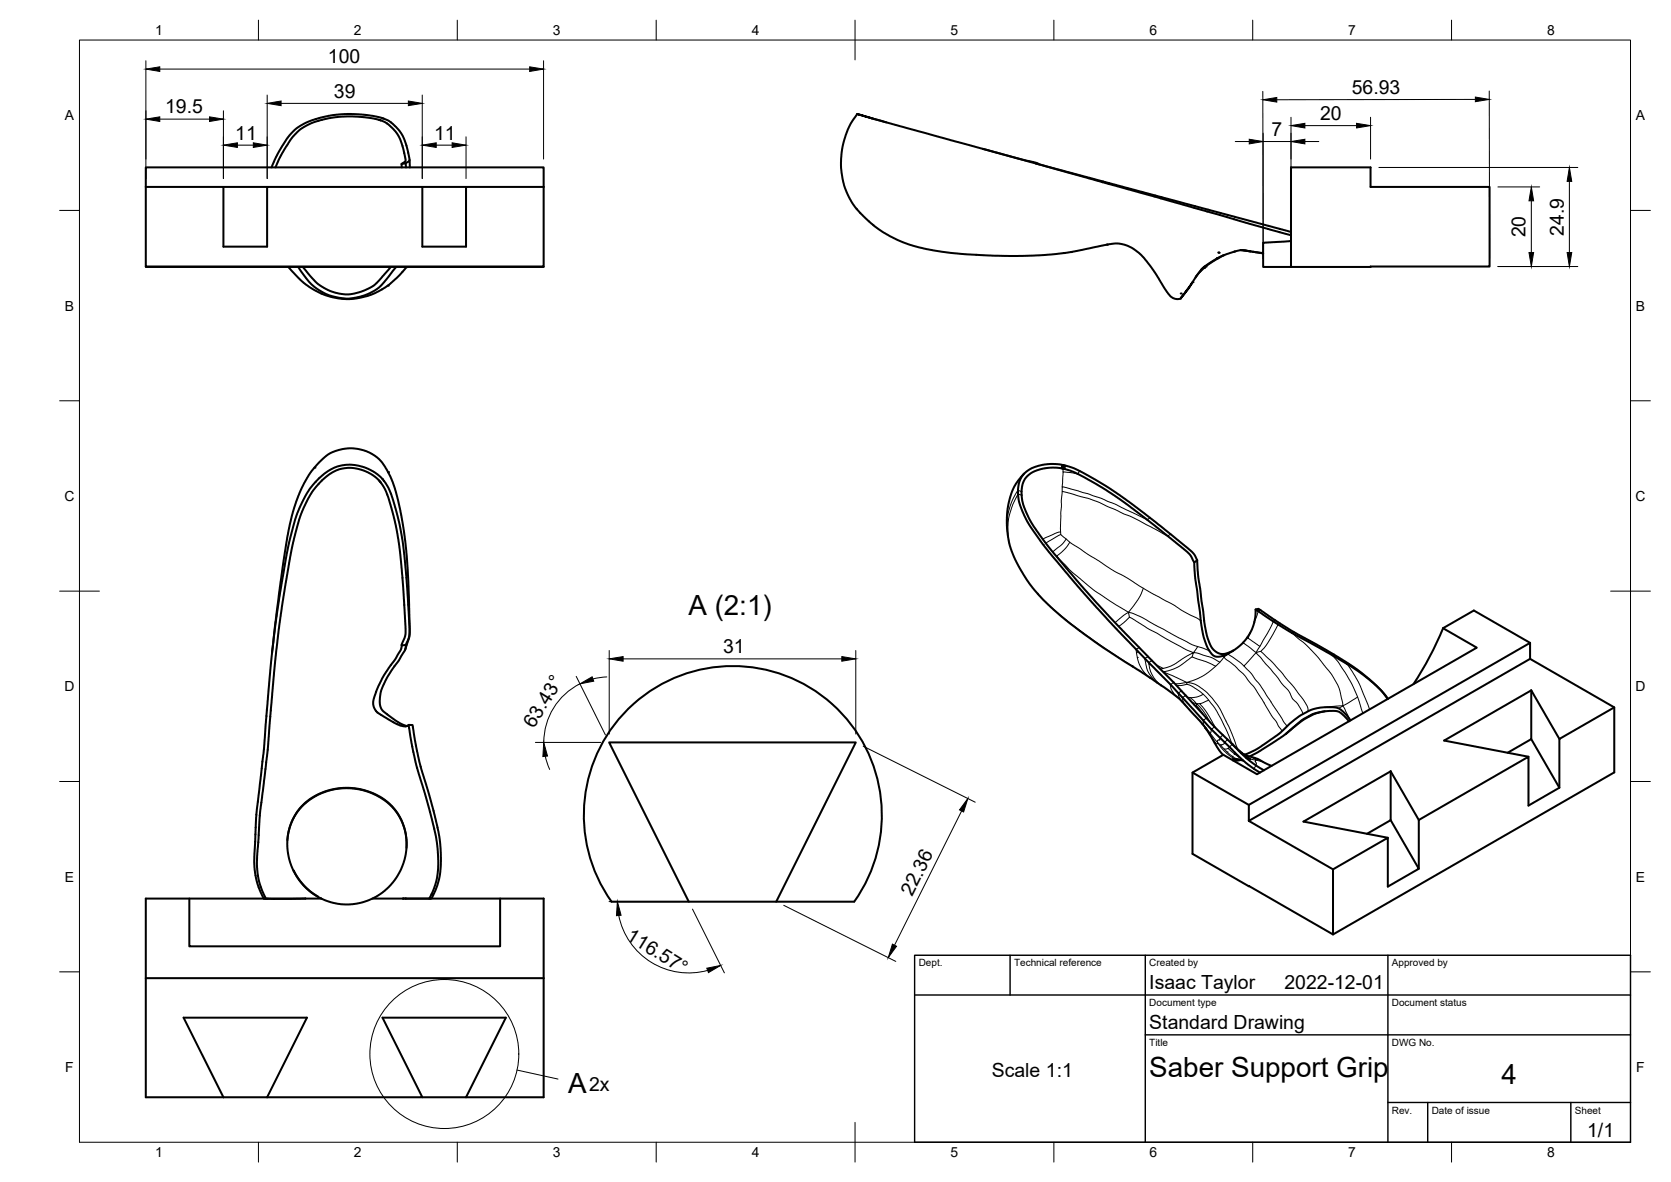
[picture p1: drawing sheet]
<svg xmlns="http://www.w3.org/2000/svg" width="420mm" height="297mm" viewBox="0 0 420 297" stroke-linecap="round" stroke-linejoin="round" font-family="sans-serif">
<!-- layer: Visible -->
<g fill="none" stroke="#000" stroke-width=".51">
<path d="M95.5 30.2l-4.1-.8-5.3-.1-3.6 .4-4.3 1.3-2.5 1.4-2.1 2-2.6 4.1-1.7 3.6M95.5 30.2h.1M95.5 30.2l1.3 .5 1 .7 1.7 1.7 .9 1.5 .8 2.1 .8 3.4-.1 .5-.9 .6v.9M96.2 29.7l-4.4-.8-5.9-.2-4.7 .7-4.3 1.4-2.6 1.7-1.9 2-2.6 4.2-1.5 3.4M96.2 29.7h.1M96.2 29.7l1.5 .6 1.5 1.2 1.3 1.4 1.1 2 .8 2.4 .6 3-1 .7-1 .2M215.6 28.6l-1.9 2.9-1.4 3.7-.6 2.8-.2 4.1 .7 4.4 1.2 3 1.7 2.7 2.5 2.6a31.9 31.9 0 0 0 19 8.4l4.8 .6 7.2 .4h11.3l8-.7 11-2.1 1.6-.2 1.3 .1 2.7 1 2.1 1.4 3 3.6 3.3 5.3 1.4 1.8 1.2 .7 1.4-.1M222.9 30.7l-7.3-2.1 74.4 20.7 34.6 9.8M247.1 37.4l13.2 3.4 .7 .2-.1 .2M36.7 47v-4.9h100v4.9M36.7 47v20h100v-20M36.7 47h19.5v15h11v-15h39v15h11v-15h19.5"/>
<path d="M56.2 47h11M102 41l.1 1.1M103 40.2v1.9M106.2 47h11M260.3 41l64.3 17.3M36.7 67h100M72.5 67.1l3.4 3.5 3.1 2.3 2.3 1.1 1.9 .6 4 .6 3.7-.5 2.4-.6 1.9-.9 2.9-1.9 2.3-2 1.9-2.2M75 67.1l2.7 3.7 2.4 2 2.7 1.4 4.2 .8 1.9-.1 1.7-.4 1.9-.6 1.8-.9 1.8-1.5 3.5-4.4M76.2 67.1l2.2 2.7 2.2 2 2.8 1.5 3.4 .7 1.7-.1 2.2-.6 3.2-1.5 1.4-1.3 3-3.4M303 66.9l-1 1M307.5 64.2l-3.1 1.7-2.2 1.6-5.3 7.5 2.9-4M307.8 64.1l-4.3 2.6-1.7 1.5-1.2 1.5"/>
<path d="M312.2 62.9l5.4 .7M312.2 62.9l2.3 .3zM312.2 62.9l-1.5 .2-3.2 1.1M314.9 63.3l2.7 .4M324.6 60.6l-7 .4v6.1h7v-25h20v4.9h29.9v20l-49.9 .1M257.5 119l-1.6 1.8-1.2 2.2-1 3.2-.5 3.3 .1 3.9 .6 3.5 1.1 3.1 1.1 2.2 1.8 3.1 1.8 2.4 2.5 2.9 2.7 2.6 3.7 3.1 4.2 3.2 5.4 3.8 6.6 4.2M267.4 116.9l-3.2-.3-3.1 .5-2.6 1.1-1.6 1.6-.8 2-.1 1.2 .1 2.5 1 3 1.9 3.8 3.1 4.4 2.8 3.4 7.2 8.5 7.7 8.5 14.5 14.9 10.6 11.6 7.5 7.4 2.2 1.7 2.2 1.4M267.4 116.9h.1M267.5 116.9l2.5 .8 2.5 1.2 5.3 3 3.8 2.5 8.2 6.2 8.5 6.9 1.6 1.4 .9 1.3a.54 .54 0 0 1 .1 .6 .54 .54 0 0 1-.4 .4l-.2 .1M267.6 117.8l-3-.3-3 .4-2.3 1-.9 .7-.8 .9-.4 1-.3 1.2 .1 3.2 .9 2.5 2.1 4 2.6 3.7 3.2 4 7.4 8.6 6.2 6.7 16.2 16.6 10.9 11.8 6.8 6.6 2.1 1.7 2.4 1.5M267.6 117.8l2 .7 2.7 1.3 5.1 2.9 4 2.7 6.9 5.1 9.7 7.7 1.3 1.3 .6 1.2a5.1 5.1 0 0 1 .5 2.8l2.1 15.9 1.1 3.4 1.2 1.7a3.2 3.2 0 0 0 3.7-.1l1.7-1 1.5-1.1 2-2.2 1-1.7 .6-1.7 .3-1.5 .1-2.1 8.5 5.6 10 5.5 7.3 4.5 4.7 3.8 1.3 1.3 1.4 1.9M95.5 120.9l-1.1-1-1.2-.9-1.5-.7-1.7-.5-1.7-.2-1.7 .1-1.3 .2-1.5 .7-2.8 2.1-2.5 2.9-2.6 5-1.2 4-1.8 7.5-2.7 17.3-1.3 11.7-1.6 19.2-2 16.6-.7 13 .6 3.8 .7 2.2 1 1.9"/>
<path d="M95.5 120.9v.1M96.2 120.4l-1.4-1.3-2.3-1.3-2.1-.7-2.1-.3h-1.6l-1.9 .4-1.6 .7-1.8 1.3-1.8 1.6-1.7 2-2.5 4.6-1.2 3.2-2.1 8.7-2.5 14.9-1.4 11.6-1.8 22.4-1.9 16.6-.5 13 .7 4.1 1.6 4 10.5-.1M96.2 120.4v.1M96.2 120.5l1.5 2.1 1 2.7 1.6 5.8 .9 4.7 1 9.1 .8 12.9-.1 2.1-.6 1.6a.74 .74 0 0 1-1.1 .6h-.2l.9-2.3 .1-1.8-.7-12-.9-8.7-.9-5.2-1.7-6.6-1-2.5-1.3-2M301 140.8l.3 4.5 1.6 11.3 .5 3 .7 2 1 1.7 .8 .6 .9 .4h1.4l1.9-.8M315.7 153.1a1.46 1.46 0 0 1 1.6 .5l7.3 4.8 8.5 4.8 7.1 4.3 2.7 2 3.1 2.7 3 3.4M362.8 157.9l8.5 4.9-55.2 31.8-8.5-4.9-7.8 4.4v20.5l14.2 8.1M362.8 157.9l7.8-4.5 14.1 8.2M362.9 157.9l-3.4 7.2-4.1 6.8M101.1 162.1l-.4 1.3-1.2 2.1-3.4 5.1-1.4 2.8-.7 2.1a3.8 3.8 0 0 0 2.6 4.6l2.8 1.7 1.3 .5 1.4 .2 .6-.3 1.8 9.4 3.6 12.4 1.8 8 .3 4.2-.1 3.1-.7 3.3-1.5 3.2h.3M101.9 163.3l1-3.1 .1-1.3-.5-16.2-1-9.4-.8-5-1.1-4.5-1.6-4.3-1.2-2.2-1.5-2-1.6-1.1-1.8-.9-2-.5-2.1-.1-1.7 .2-2.6 .8-1.1 .5-1.2 1.1-1.7 1.7-1.8 2.4-1.2 2-1.5 3.2-1.6 4.8-1.2 5.7-2.1 14.4-1.7 14.4M102 162.2l.2-.1-.5 1.5-4.3 6.5-1.1 2.3-.6 1.9-.2 2.2 .2 1.3 .7 1 3.4 2.5 2.5 1.2"/>
<path d="M284.7 167.4l.1 .1M284.8 167.5l8.1 5.3 3.7 2.8 5.9 6.5 3.8 6.1 1.2 1.5M333.2 178.8l-2.7 .6-2.3 1.2-4.9 3.8M384.7 165.6l21.2 12.2v16.3l-70.7 40.7M385 173.5v12.2l-5.9 3.5M385 173.5l-21.9 12.6 21.2 4.1M385 173.5l7.1 12.2M405.9 177.8l-13.8 7.9v12.3M102.7 182.2h1l1.7 9.1 3.6 12.3 1.6 7.2 .3 4.7-.3 4.6-.7 2.7-1.4 3M299.8 194.1l14.2 8.2M309.6 186.8l3.3 3 1.5 1M310 190.7l1.5 .2"/>
<path d="M311.4 190.9l.5 .1M311.5 190.9l1.1 .2M312 191l-2 .1M312.6 189.5l3.6 1.2 3.5 1.8M339.2 181.3l-2-2.1-1-.5h-3l-3 .7-2.8 1.5-5.4 4.5-5.6 3.6-2.2 1.1M339.6 181l-2-2.2-1.6-1-3.1-.1-2.9 .6-3.4 1.8-2.3 1.7-2.8 2.7-4.3 3-1.5 1-2.8 1.1M349.7 193.8v12.3l-6 3.4M349.7 193.8l-22 12.7 21.3 4M349.7 193.8l7 12.3M385 185.7l7.1 12.3-7.8 4.4v-12.2l-27.6 15.9v12.2M72.3 211.1l.3-2.1 .8-2.5 .9-1.7 1.5-2 1.8-1.6 1.9-1.2 3-1.3 2-.4 2.5-.2 2.5 .1 2.3 .5 2.7 1.1 2 1.2 2 1.7 1.3 1.5 1.2 2.1a14.1 14.1 0 0 1 1.2 6.8M73.8 218.8l2.4 3.5 1.5 1.5 2.3 1.6"/>
<path d="M314 206.3l21.2 12.2v16.3l-21.1-12.1M314 202.3l70.7-40.7v4l-70.7 40.7zM349.7 206.1l7 12.2-7.7 4.5v-12.3l-13.8 8M47.6 225.8v12h78.2v-12M66.3 225.8h-29.6v49.9h30.5M76.8 225.8h-10.5M76.8 225.8h4M80.8 225.8l-2-1.1-1.8-1.5-1.9-2.3-1.3-2-.9-2.2-.5-2.5-.2-2.9 .3-2.2 .8-2.5 1.1-2.2 1.2-1.6 1.7-1.5 2.1-1.4 2.2-1 2.8-.7 2.4-.2 2.3 .1 2.5 .5 2.5 .9 2.4 1.3 2.1 1.8 1.4 1.8 1 1.8 .8 2.4 .4 2.4v2.7l-.5 2.5-1 2.5-1.4 2.5-1.6 1.8-1.5 1.3-2.5 1.5M80.8 225.8l2.9 1.1 3.1 .4 1.9-.1 2-.3 2.9-1.1h7.7M101.3 225.8h.7M102 225.8h5.9M102 225.8h34.7v49.9h-30.5"/>
<path d="M102.1 225.8h-.8M153.8 226.6a37.5 37.5 0 0 1 30.5-59.2 37.5 37.5 0 0 1 30.5 59.2h-61.1M173.2 226.6l-20-40h62l-20 40M36.7 245.8h100M56.2 275.7l-10-20h31l-10 20M67.2 275.7h39l-10-20h31l-10 20"/>
</g>
<g fill="#000">
<circle cx="260.9" cy="41.2" r=".25"/>
<circle cx="80.8" cy="73.8" r=".25"/>
<circle cx="97.5" cy="71.8" r=".25"/>
<circle cx="102.2" cy="67.1" r=".25"/>
<circle cx="267.5" cy="63.6" r=".25"/>
<circle cx="269.3" cy="63.3" r=".25"/>
<circle cx="278.3" cy="61.5" r=".25"/>
<circle cx="296.9" cy="73.8" r=".25"/>
<circle cx="299.8" cy="70.9" r=".25"/>
<circle cx="302.7" cy="67.3" r=".25"/>
<circle cx="303.1" cy="67" r=".25"/>
<circle cx="306" cy="64.9" r=".25"/>
<circle cx="306.1" cy="64.9" r=".25"/>
<circle cx="306.3" cy="63.4" r=".25"/>
<circle cx="306.4" cy="63.5" r=".25"/>
<circle cx="312" cy="62.8" r=".25"/>
<circle cx="79.1" cy="117.5" r=".25"/>
<circle cx="97.6" cy="118.6" r=".25"/>
<circle cx="310.4" cy="189.5" r=".25"/>
<circle cx="312.1" cy="189.3" r=".25"/>
<circle cx="313.4" cy="190.5" r=".25"/>
<circle cx="108.5" cy="224.7" r=".25"/>
</g>
<!-- layer: Visible Narrow -->
<g fill="none" stroke="#000" stroke-width=".25">
<path d="M267 117.7l.1-.9-.1 .9M267.3 117.8l.2-.9-.2 1.7M267.3 116.9l-.2 .8M267.7 117l-.2 .8M267.8 117l-.2 .8M267.9 117l-.2 .9M271.5 118.4l-.5 .7-3.7-.5-.2 3.7M256.9 123.5l-1-.2-1.2 2.1-.8 2.2-.6 2.8 .1 3.9M256.9 124.4l-.9-.2-1.4 2.7-.9 2.8-.3 4 .5 3.2M262.3 136.9h.1M265.7 139.7l-.1 .1M266.7 133.7l-1 .2-3.5 1.6"/>
<path d="M266.7 134.3l-3.8 2.2M267.1 123.5v-1.2l6.4 1.7 6.8 2.6 8.2 4 .6-.5M268.1 135.5l-1 1.2-2.4 2M269 136.3l-1.3 1.7-2 1.7 3.6 3.9 4.5 3.7 1.6 1.3 5.2 3.4 3.2 1.9 2.4-3.3 1.3-2.8M294.3 134.2l-.7 .5-.2-.1-8.2-4.4-9.4-4.2-2.1-.7-6.6-1.8-.4 5.3v5.1a1.98 1.98 0 0 0 1.4 1.6l1.3 1.1 10.8 6.9 3.2 1.7 5.9 3.7 5.8 3.1 2.1 1.4 4.7 2.6M260.9 149.2l3.9 3.8 5.9 4.8M265 140.3h.1M270.7 157.8l5.8 4.2 8.3 5.5M270.7 157.8l.8 .7M280.6 157.9h.1M281.3 157.4l2.3-1.9a.56 .56 0 0 1 1-.1l4.1 2.6 4.8 2.7 4.6 2.5 1.9 .8M283.8 153.9l.8 .2 2.1 .8 9.2 5.1 3.8 2 1.5 .5"/>
<path d="M284 155.1l-.2-1.2-1.5 .9-1.9 1.7M314.3 159.1l-.5 1.3 3 2M316.9 153.3l-.5 .3-1 2.7M320.7 155.9l-.5 .3-1.1 2.3-3.2 5.5M321.8 156.7l-.4 .2-3.1 5.3-1.3 1.5M325.3 158.8l-.4 .3 3.2 2.6 1.8 1.8 4.9 5.9 1.9 3.5 .9 4.1a.3 .3 0 0 1-.1 .4 .3 .3 0 0 1-.4 0l-4.1 .3M285.7 164h.1M286 165.2h.1M286.4 162.7l-.7 .5 .6 3.3 1.1 2.1 1.8 1.7M288.6 165l-.7 .5 .5 2.8 1 1.6 1.5 1.6M288.9 167h.1M289.6 166l-.7 .5 .4 2.3 1.2 2.1 1.5 1.3"/>
<path d="M290.5 166.9l2 1.1-.8 .2M292.5 168l2.7-1 2.7-1.8 2.1-1.2-.3 1.1-3.2 2.3-2.3 1-1.8 .4 6 2.7M295.1 171.5l-.8 .5 .1 1 .8 1.3 .8 .9M297.1 173.6l-.8 .6v.3l.3 .9 .6 .9M298.1 174.8l-.8 .5 .1 .8 .5 1M298.4 171.5v.5l1.5 .6 2.7 1.9 2.7 3.2 1.9 3.4 2.6 5.9M298.4 172l-1.5 .3-1.2-.1M298.4 171.5l-3 .3M298.5 175.2a3.6 3.6 0 0 1 2.3 1.7M299.7 165.1l3.6 1.2 2.4 1.1M299.8 176.6l1 .3v.4h-.3M300.8 177.3l2 2.6"/>
<path d="M301.6 176.8l-.8 .1 1.9 2 1.5 2.5M302.5 174.5l-1.7 .7-1.6 .1M303.9 175.9l-2.3 .9 1.7 2 1.9 3.3M304.1 163.5l-2.3-.8a.72 .72 0 0 0-1.1 .5l-.7 .8 1.2 .2 3.4 1 2.1 1.2M307.4 164.9l.4 .1M307.8 165l-1.9 2.2-2.6 2.1-2.4 1.3-2.5 .9 2.1 .4 1.8 1.2 1.2 1 2.6 3 2.9 5.6 2.3 5.7M308 164.6l-.2 .4M309.1 164.1l-.2 .3M312.5 161.5l3.4 2.5M312.8 167.4l-1.4-1.2-2.3-1.6a.6 .6 0 0 0-1 .3 .47 .47 0 0 0-.2 .5 .47 .47 0 0 0 .4 .3l2.3 1.7 1.9 1.8 2.8 3.4 4.3 7 2.8 4.1M313.6 160.2l.2 .2M315.9 164l.7-.2a1 1 0 0 1 1.2 .6l2.3 2.2 5.4 6.3 3.2 4.5 .2 1.4"/>
<path d="M327.7 179.4l-1.3-2.3-.7-.8a6.2 6.2 0 0 1-1.7-2.7l-8.1-9.6-2.6 2.8a.57 .57 0 0 0-.4 .6 .57 .57 0 0 0 .4 .5l1.1 1.1 2.5 3.3 6.7 10.2M329.6 179.9l-.6 .2M335.4 164.5l-.4 .2 1.7 2 3.3 5.4 1.3 2.8 1.4 4.3M337.6 177.4l-1.1 .6M337.6 177.4l1.7 3.3M339.1 166.8l-.4 .1 3.1 5 2.6 6.4M341.4 175.2l-3.8 2.2M302.3 181.9l.5 .6-.1-.3M302.8 182.5l.7 1 .1-.2M303.1 183l2.7 3.9M303.3 180.5l-.7 .5-.1 .9 1.8 2.4M305 182.3l.2-.2 .3 .7"/>
<path d="M305.4 182.7l-.8 .6-.3 1 1.9 2.4M305.4 186.7l.6 .3 .2-.3 2.2 2.6 1.6 1.2 1 .3M306.5 186h.1M306.9 185.5h.1M307.5 184.7l-.8 .7v.4l-.6 .4 .1 .5 .7 .5M307.8 188.2l2.3 2.1 1.4 .6M308.5 189h.1M308.7 185.9l-.9 1-.9 .3 .2 .3a1.12 1.12 0 0 0 1.7 .6M309.2 187.8l-.4 .3 3.3 2.6M309.8 187h.1M309.8 190.1h.1M309.9 187l-.7 .7"/>
<path d="M309.9 187h.1M311.4 190.9l-.6 .2h-.8M311.6 188.8h.1M312.2 189.4h.1M312.7 189.9h.1M313 189.7h-.1M313 189.7h.1M314 190.5l1.8 .5-.2 .3 .3 .5-.1 .5-.5 .9M314.5 190.2l.8 .4a.66 .66 0 0 0 1 .2M315.8 191l2 .6M324.4 183.5h.1M328.2 180.6l-.6 .2"/>
<path d="M328.8 180.1h.2l-.5 .3"/>
</g>
<!-- layer: BORDER -->
<g fill="none" stroke="#000" stroke-width=".25">
<path d="M20 10.1h390v276.9h-390zM65 5.1v5M115 5.1v5M165 5.1v5M215 5.1v10M265 5.1v5M315 5.1v5M365 5.1v5M15 52.9h5M410 52.9h5M15 100.7h5M410 100.7h5"/>
<path d="M15 148.6h10M405 148.6h10M15 196.4h5M410 196.4h5M15 244.2h5M410 244.2h5M65 287v5M115 287v5M165 287v5M215 282.1v9.9M265 287v5M315 287v5"/>
<path d="M365 287v5"/>
</g>
<!-- layer: TITLEBLOCK -->
<path d="M230 240.1h180v46.9h-180zM230 250h180M254 240.1v9.9M288 240.1v46.9M349 240.1v46.9M288 260.1h122M349 277.1h61M359 277.1v9.9M395 277.1v9.9" fill="none" stroke="#000" stroke-width=".36"/>
<!-- layer: FD_Dimensions -->
<g fill="none" stroke="#000" stroke-width=".25">
<path d="M36.7 15.3v29.6M40.2 17.4h93M136.7 15.3v24.7M40.2 29.9h12.5M56.2 27.8v17.1M59.7 36.5h4M67.2 23.9v21M70.7 26h32M106.2 23.9v21M109.7 36.5h4M117.2 34.4v10.5M310.6 35.6h3.5"/>
<path d="M317.5 23l.1 42v-31.5M317.6 35.6h7M324.6 29.5v35.5M328.1 35.6h3.5M328.1 31.6h13M344.6 29.5v10.5M371 25l-50 .1M374.5 22.9v42M346.7 42.1h50M376.6 47h10.5M385 50.5v13M394.6 45.6v17.9"/>
<path d="M376.6 67h20.1M144.9 170l7.3 14.7M145.8 171.8a16.5 16.5 0 0 0-9.1 14.8M152.6 170.1l-3.5 .5M153.2 163.5v21M156.7 165.6h55M215.2 163.5v21M134.6 186.6h16.5M137.1 190l1.1 3.4M217 187.5l28.2 14.1M241.8 203.8l-16.9 33.7M153.1 226.6h18"/>
<path d="M155.6 230a17.9 17.9 0 0 0 22.3 13.9M174.1 228.5l8 16M197.1 227.5l28.1 14.1"/>
</g>
<g fill="#000" stroke="#000" stroke-width=".25">
<path d="M36.7 17.4l3.5-.6v1.2zM133.2 16.8l3.5 .6-3.5 .6zM36.7 29.9l3.5-.5v1.1zM52.7 29.4l3.5 .5-3.5 .6zM56.2 36.5l3.5-.6v1.1zM63.7 35.9l3.5 .6-3.5 .5zM67.2 26l3.5-.6v1.2zM102.7 25.4l3.5 .6-3.5 .6zM106.2 36.5l3.5-.6v1.1zM113.7 35.9l3.5 .6-3.5 .5zM314.1 35l3.5 .6-3.5 .6zM317.5 25.1l3.5-.6v1.2z"/>
<path d="M324.6 35.6l3.5-.6v1.2zM324.6 31.6l3.5-.6v1.2zM341.1 31l3.5 .6-3.5 .6zM371 24.4l3.5 .6-3.5 .6zM385 47l.6 3.5h-1.1zM394.6 42.1l.6 3.5h-1.2zM384.5 63.5h1.1l-.6 3.5zM394 63.5h1.2l-.6 3.5zM145.8 171.9l3.1-1.8 .4 1.1zM153.2 165.6l3.5-.6v1.2zM211.7 165l3.5 .6-3.5 .6zM136.7 186.6l1 3.4-1.2 .1z"/>
<path d="M243.4 200.7l-1.1 3.4-1-.6zM155.2 226.6l1 3.4-1.2 .1zM224.4 237.3l1 .5-2 2.9zM177.7 243.3l3.5-.7-3.1 1.8z"/>
</g>
<!-- layer: Detail Boundary -->
<g fill="none" stroke="#000" stroke-width=".25">
<path d="M130 268.9l10.3 2.3"/>
<circle cx="111.7" cy="264.9" r="18.7"/>
</g>
<g font-size="7">
<text x="173.1" y="154.5">A (2:1)</text>
<text x="142.8" y="274.7">A</text>
<text x="289" y="270.6">Saber Support Grip</text>
<text x="377.5" y="272.3">4</text>
</g>
<g font-size="4.9">
<text x="82.4" y="15.9">100</text>
<text x="339.9" y="23.6">56.93</text>
<text x="41.5" y="28.5">19.5</text>
<text x="84" y="24.5">39</text>
<text x="59.1" y="35.1">11</text>
<text x="109.1" y="35.1">11</text>
<text x="319.7" y="34.2">7</text>
<text x="331.9" y="30.1">20</text>
<text x="383.6" y="59.7" transform="rotate(-90 383.6 59.7)">20</text>
<text x="393.2" y="59.3" transform="rotate(-90 393.2 59.3)">24.9</text>
<text x="181.8" y="164.1">31</text>
<text x="134.2" y="183.1" transform="rotate(-58 134.2 183.1)">63.43°</text>
<text x="229.3" y="225.5" transform="rotate(-63 229.3 225.5)">22.36</text>
<text x="157.2" y="236.1" transform="rotate(32 157.2 236.1)">116.57°</text>
<text x="289" y="248.5">Isaac Taylor</text>
<text x="323" y="248.5">2022-12-01</text>
<text x="289" y="258.6">Standard Drawing</text>
<text x="148.1" y="274.2">2x</text>
<text x="249.4" y="270.7">Scale 1:1</text>
<text x="399.1" y="285.7">1/1</text>
</g>
<g font-size="3.5">
<text x="39" y="8.8">1</text>
<text x="89" y="8.8">2</text>
<text x="139" y="8.8">3</text>
<text x="189" y="8.8">4</text>
<text x="239" y="8.8">5</text>
<text x="289" y="8.8">6</text>
<text x="339" y="8.8">7</text>
<text x="389" y="8.8">8</text>
<text x="16.3" y="30.2">A</text>
<text x="411.3" y="30.2">A</text>
<text x="16.3" y="78">B</text>
<text x="411.3" y="78">B</text>
<text x="16.2" y="125.9">C</text>
<text x="411.2" y="125.9">C</text>
<text x="16.2" y="173.7">D</text>
<text x="411.2" y="173.7">D</text>
<text x="16.3" y="221.6">E</text>
<text x="411.3" y="221.6">E</text>
<text x="16.4" y="269.4">F</text>
<text x="411.4" y="269.4">F</text>
<text x="39" y="290.8">1</text>
<text x="89" y="290.8">2</text>
<text x="139" y="290.8">3</text>
<text x="189" y="290.8">4</text>
<text x="239" y="290.8">5</text>
<text x="289" y="290.8">6</text>
<text x="339" y="290.8">7</text>
<text x="389" y="290.8">8</text>
</g>
<g font-size="2.5">
<text x="231" y="242.9">Dept.</text>
<text x="255" y="242.9">Technical reference</text>
<text x="289" y="242.9">Created by</text>
<text x="350" y="242.9">Approved by</text>
<text x="289" y="252.8">Document type</text>
<text x="350" y="252.8">Document status</text>
<text x="289" y="262.9">Title</text>
<text x="350" y="262.9">DWG No.</text>
<text x="350" y="279.9">Rev.</text>
<text x="360" y="279.9">Date of issue</text>
<text x="396" y="279.9">Sheet</text>
</g>
</svg>
